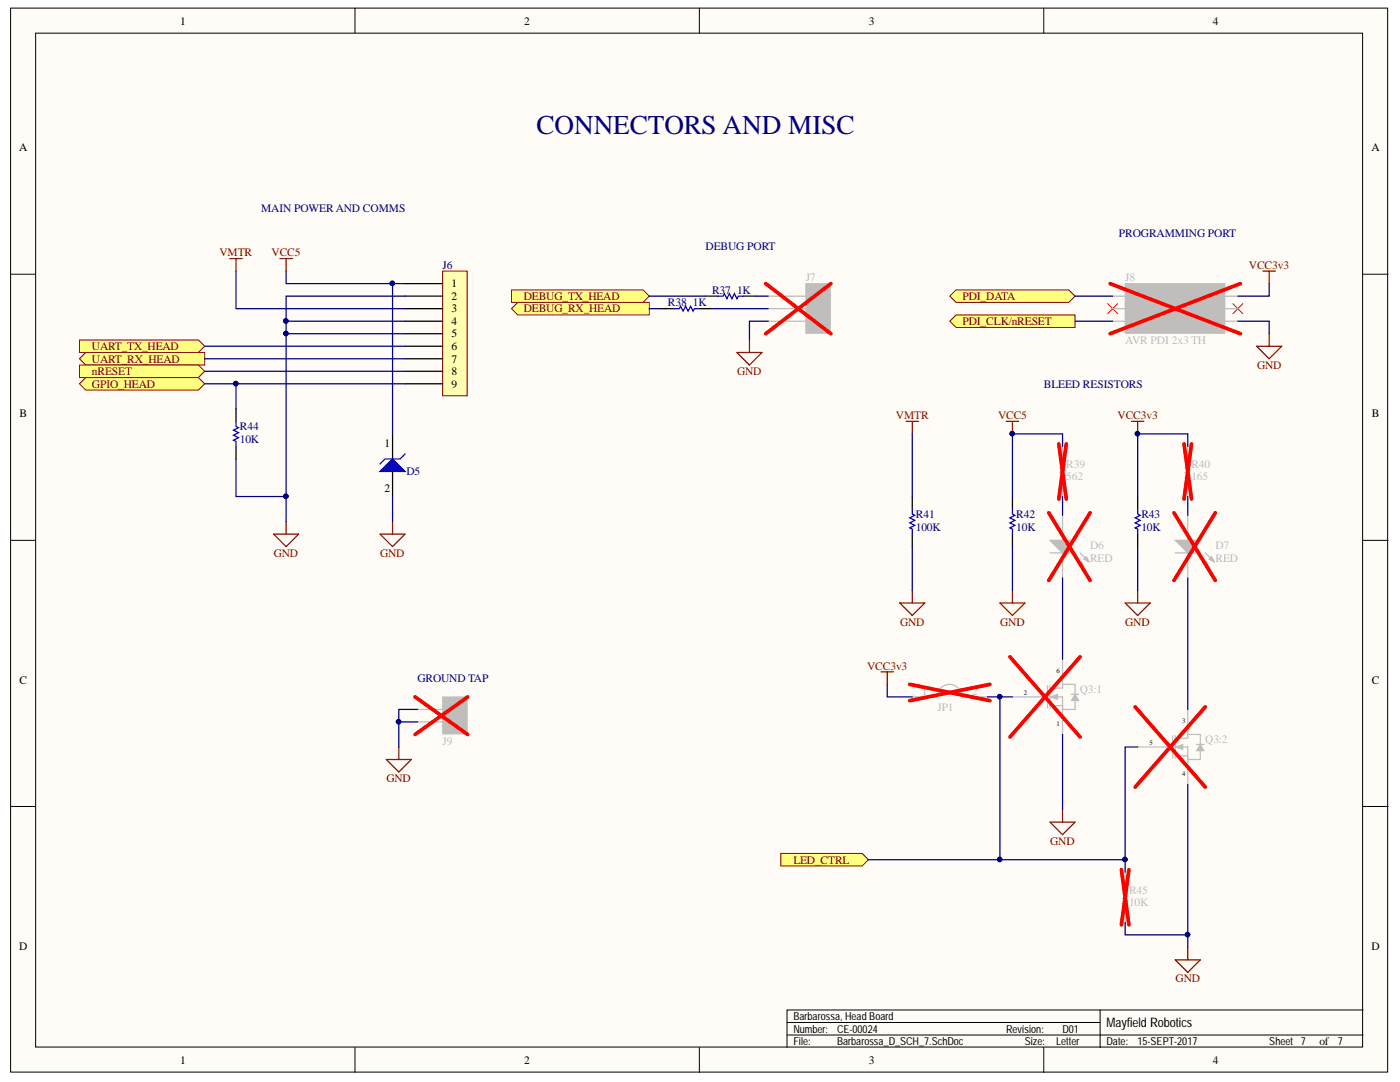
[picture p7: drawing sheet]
<svg xmlns="http://www.w3.org/2000/svg" width="279mm" height="216mm" viewBox="0 0 279 216" stroke-linecap="round" stroke-linejoin="round" font-family="sans-serif">
<g fill="#fffcf8" stroke="#000" stroke-width=".2">
<path d="M2.1 1.6h274.8v212.3h-274.8z"/>
<path d="M7.1 6.6h264.8v202.3h-264.8z"/>
</g>
<g fill="none" stroke="#000" stroke-width=".2">
<path d="M70.8 1.6v5M139.6 1.6v5M208.3 1.6v5M2.1 54.7h5M272 54.7h5M2.1 107.8h5M272 107.8h5M2.1 160.9h5M272 160.9h5M70.8 209v5M139.6 209v5M157.1 206.5h114.9"/>
<path d="M157.1 204h62.5M208.3 209v5M219.6 201.5v7.5M272 201.5h-114.9v7.5"/>
</g>
<g fill="#ffff80" stroke="#800000" stroke-width=".2">
<path d="M189.6 59.1l1.2-1.3h22.5l1.3 1.3-1.3 1.2h-22.5z" fill-rule="evenodd"/>
<path d="M189.6 64.1l1.2-1.3h23.8v2.5h-23.8z" fill-rule="evenodd"/>
</g>
<path d="M252 54.1h2.5M253.3 54.1v2.5M250.8 69.1h5l-2.5 2.5zM253.3 66.6v2.5" fill="none" stroke="#800000" stroke-width=".25"/>
<path d="M160.8 56.6h4.9v9.9h-4.9z" fill="#bfbebc" stroke="#bfbebc" stroke-width=".2"/>
<path d="M153.3 59.1h7.5M153.3 61.6h7.5M153.3 64.1h7.5" fill="none" stroke="#bfbebc" stroke-width=".25"/>
<path d="M152.8 56.6l13 10M165.8 56.6l-13 10" fill="none" stroke="#f00" stroke-width=".75"/>
<g fill="#ffff80" stroke="#800000" stroke-width=".2">
<path d="M102.1 61.6l1.2-1.3h26.3v2.5h-26.3z" fill-rule="evenodd"/>
<path d="M102.1 57.8h26.2l1.3 1.3-1.3 1.2h-26.2z" fill-rule="evenodd"/>
</g>
<path d="M147.1 70.3h5l-2.5 2.5zM149.6 67.8v2.5" fill="none" stroke="#800000" stroke-width=".25"/>
<g fill="#ffff80" stroke="#800000" stroke-width=".2">
<path d="M15.9 67.8h23.7l1.3 1.3-1.3 1.2h-23.7z" fill-rule="evenodd"/>
<path d="M15.9 71.6l1.2-1.3h23.8v2.5h-23.8z" fill-rule="evenodd"/>
</g>
<g fill="none" stroke="#800000" stroke-width=".25">
<path d="M45.9 51.6h2.5M47.1 51.6v2.5M55.8 51.6h2.5M57.1 51.6v2.5M180.8 84.1h2.5M182.1 84.1v2.5M200.8 84.1h2.5M202.1 84.1v2.5M225.8 84.1h2.5M227 84.1v2.5M54.6 106.6h5l-2.5 2.5zM57.1 104.1v2.5"/>
<path d="M182.1 117.8v2.5M202.1 117.8v2.5M227 117.8v2.5M179.6 120.3h5l-2.5 2.5zM199.6 120.3h5l-2.5 2.5zM224.5 120.3h5l-2.5 2.5z"/>
</g>
<g fill="#000080" stroke="#000080" stroke-width=".2">
<circle cx="202" cy="86.5" r=".45"/>
<circle cx="227" cy="86.5" r=".45"/>
</g>
<path d="M88.3 54.1h4.9v24.9h-4.9z" fill="#ffffb0" stroke="#800000" stroke-width=".2"/>
<path d="M80.8 56.6h7.5M80.8 59.1h7.5M80.8 61.6h7.5M80.8 64.1h7.5M80.8 66.6h7.5M80.8 69.1h7.5M80.8 71.6h7.5M80.8 74.1h7.5M80.8 76.6h7.5" fill="none" stroke="#000" stroke-width=".25"/>
<path d="M15.9 72.8h23.7l1.3 1.3-1.3 1.2h-23.7z" fill-rule="evenodd" fill="#ffff80" stroke="#800000" stroke-width=".2"/>
<path d="M202.1 139.1h7M209.1 136.8v4.5M209.6 139.1h2.5v7.5M209.6 137.3h2.5M209.6 136.8v1M209.6 138.6v1M212.1 131.6v5M214.6 136.6v2M209.6 140.8h2.5M209.6 140.3v1" fill="none" stroke="#bfbebc" stroke-width=".25"/>
<path d="M209.6 139.1l1.5-.5v1z" fill="#bfbebc"/>
<path d="M209.6 139.1l1.5-.5v1z" fill="none" stroke="#bfbebc" stroke-width=".2"/>
<path d="M214.6 136.6h-2.5v.7M214.6 139.8v1.8M212.1 140.8v.8" fill="none" stroke="#bfbebc" stroke-width=".25"/>
<path d="M214.6 138.6l.7 1.2h-1.5z" fill="#bfbebc"/>
<path d="M214.6 138.6l.7 1.2h-1.5z" fill="none" stroke="#bfbebc" stroke-width=".2"/>
<path d="M213.8 138.6h1.5M212.1 141.6h2.5M227 149.1h7M234 146.8v4.5M234.5 149.1h2.5v7.4M234.5 150.8h2.5M234.5 147.3h2.5M234.5 146.8v1M234.5 148.6v1M234.5 150.3v1M237 141.6v5M239.5 146.6v2" fill="none" stroke="#bfbebc" stroke-width=".25"/>
<path d="M201.6 131.1l14 16M215.6 131.1l-14 16" fill="none" stroke="#f00" stroke-width=".75"/>
<path d="M234.5 149.1l1.5-.5v1z" fill="#bfbebc"/>
<path d="M234.5 149.1l1.5-.5v1z" fill="none" stroke="#bfbebc" stroke-width=".2"/>
<path d="M237 150.8v.8M239.5 146.6h-2.5v.7M239.5 149.8v1.8" fill="none" stroke="#bfbebc" stroke-width=".25"/>
<path d="M239.5 148.6l.8 1.2h-1.5z" fill="#bfbebc"/>
<path d="M239.5 148.6l.8 1.2h-1.5z" fill="none" stroke="#bfbebc" stroke-width=".2"/>
<path d="M237 151.6h2.5M238.8 148.6h1.5" fill="none" stroke="#bfbebc" stroke-width=".25"/>
<path d="M226.5 141.1l14 15.9M240.5 141.1l-14 15.9" fill="none" stroke="#f00" stroke-width=".75"/>
<path d="M234.5 191.5h5l-2.5 2.5zM237 189v2.5" fill="none" stroke="#800000" stroke-width=".25"/>
<path d="M155.8 170.3h16.3l1.2 1.2-1.2 1.3h-16.3z" fill-rule="evenodd" fill="#ffff80" stroke="#800000" stroke-width=".2"/>
<path d="M175.8 134.1h2.5M177.1 134.1v2.5M209.6 164h5l-2.5 2.5zM212.1 161.5v2.5" fill="none" stroke="#800000" stroke-width=".25"/>
<path d="M192 139.1a2.45 2.45 0 0 0-2.5-2.5 2.45 2.45 0 0 0-2.4 2.5h-5M192.1 139.1h5" fill="none" stroke="#bfbebc" stroke-width=".25"/>
<path d="M181.6 136.6l16 3.2M197.6 136.6l-16 3.2" fill="none" stroke="#f00" stroke-width=".75"/>
<path d="M15.9 76.6l1.2-1.3h22.5l1.3 1.3-1.3 1.2h-22.5z" fill-rule="evenodd" fill="#ffff80" stroke="#800000" stroke-width=".2"/>
<path d="M75.8 106.6h5l-2.5 2.5zM78.3 104.1v2.5" fill="none" stroke="#800000" stroke-width=".25"/>
<path d="M78.3 86.6v5M78.3 94.1v5" fill="none" stroke="#000" stroke-width=".25"/>
<path d="M75.8 94.1l2.5-2.5 2.5 2.5z" fill="#00f"/>
<path d="M143.3 59.1h1l.3-.5 .5 1 .5-1 .5 1 .5-1 .5 1 .2-.5h1M134.6 61.6h1l.2-.5 .5 1 .5-1 .5 1 .5-1 .5 1 .3-.5h1M75.8 94.1l2.5-2.5 2.5 2.5zM80.8 90.6l-1 1h-3l-1 1M182.1 101.6v1l.5 .2-1 .5 1 .5-1 .5 1 .5-1 .5 .5 .3v1M202.1 101.6v1l.5 .2-1 .5 1 .5-1 .5 1 .5-1 .5 .5 .3v1M227 101.6v1l.5 .2-1 .5 1 .5-1 .5 1 .5-1 .5 .5 .3v1" fill="none" stroke="#00f" stroke-width=".25"/>
<path d="M221.1 60.6l2 2M223.1 60.6l-2 2M246 60.6l2 2M248 60.6l-2 2" fill="none" stroke="#f00" stroke-width=".2"/>
<path d="M140.8 59.1h2.5M148.3 59.1h2.5M132.1 61.6h2.5M139.6 61.6h2.5M182.1 99.1v2.5M202.1 99.1v2.5M227 99.1v2.5M182.1 106.6v2.5M202.1 106.6v2.5M227 106.6v2.5" fill="none" stroke="#000" stroke-width=".25"/>
<path d="M212.1 89.1v3.5l.5 .2-1 .5 1 .5-1 .5 1 .5-1 .5 .5 .3v3.5M237 89.1v3.5l.5 .2-1 .5 1 .5-1 .5 1 .5-1 .5 .5 .3v3.5M212.1 102.8v5M212.1 110.3v5" fill="none" stroke="#bfbebc" stroke-width=".25"/>
<path d="M211.3 88.6l1.5 11M212.8 88.6l-1.5 11M236.3 88.6l1.5 11M237.8 88.6l-1.5 11" fill="none" stroke="#f00" stroke-width=".75"/>
<path d="M209.6 107.8h5l-2.5 2.5z" fill="#bfbebc"/>
<path d="M209.6 107.8h5l-2.5 2.5zM214.6 111.3l1.7 1.8M215.6 110.3l1.7 1.8" fill="none" stroke="#bfbebc" stroke-width=".25"/>
<path d="M215.3 112.6l.5-.5 .5 1z" fill="#bfbebc"/>
<path d="M215.3 112.6l.5-.5 .5 1z" fill="none" stroke="#bfbebc" stroke-width=".25"/>
<path d="M216.3 111.6l.5-.5 .5 1z" fill="#bfbebc"/>
<path d="M209.6 110.3h5M216.3 111.6l.5-.5 .5 1zM237 102.8v5M237 110.3v5" fill="none" stroke="#bfbebc" stroke-width=".25"/>
<path d="M209.3 102.3l8.3 13.5M217.6 102.3l-8.3 13.5" fill="none" stroke="#f00" stroke-width=".75"/>
<path d="M234.5 107.8h5l-2.5 2.5z" fill="#bfbebc"/>
<path d="M234.5 107.8h5l-2.5 2.5zM239.5 111.3l1.8 1.8M240.5 110.3l1.8 1.8" fill="none" stroke="#bfbebc" stroke-width=".25"/>
<path d="M240.3 112.6l.5-.5 .5 1z" fill="#bfbebc"/>
<path d="M240.3 112.6l.5-.5 .5 1z" fill="none" stroke="#bfbebc" stroke-width=".25"/>
<path d="M241.3 111.6l.5-.5 .5 1z" fill="#bfbebc"/>
<path d="M222.1 59.1h2.4M244.5 59.1h2.5M222.1 61.6h2.4M222.1 64.1h2.4M244.5 61.6h2.5M244.5 64.1h2.5M234.5 110.3h5M241.3 111.6l.5-.5 .5 1zM83.3 141.6h5M83.3 144.1h5M224.5 174v3.5l.5 .3-1 .5 1 .5-1 .5 1 .5-1 .5 .5 .2v3.5" fill="none" stroke="#bfbebc" stroke-width=".25"/>
<path d="M221.6 56.6l25.9 10M247.5 56.6l-25.9 10M234.3 102.3l8.2 13.5M242.5 102.3l-8.2 13.5M82.8 139.1l10.5 7.5M93.3 139.1l-10.5 7.5M223.8 173.5l1.5 11M225.3 173.5l-1.5 11" fill="none" stroke="#f00" stroke-width=".75"/>
<g fill="#bfbebc" stroke="#bfbebc" stroke-width=".2">
<path d="M224.5 56.6h19.9v9.9h-19.9z"/>
<path d="M88.3 139.1h4.9v7.4h-4.9z"/>
</g>
<path d="M47.1 81.6v2.5M47.1 89.1v2.5" fill="none" stroke="#000" stroke-width=".25"/>
<path d="M47.1 84.1v1l.5 .2-1 .5 1 .5-1 .5 1 .5-1 .5 .5 .3v1" fill="none" stroke="#00f" stroke-width=".25"/>
<g fill="none" stroke="#000080" stroke-width=".25">
<path d="M47.1 54.1v7.5h33.7M57.1 54.1v2.5h23.7M78.3 56.6v30M80.8 59.1h-23.7v45M129.6 59.1h11.2M150.8 59.1h2.5M214.6 59.1h7.5M253.3 56.6v2.5h-6.3M40.9 76.6h39.9M40.9 71.6h39.9M40.9 69.1h39.9M40.9 74.1h39.9"/>
<path d="M47.1 76.6v5M57.1 64.1h23.7M57.1 66.6h23.7M129.6 61.6h2.5M142.1 61.6h11.2M153.3 64.1h-3.7v3.7M214.6 64.1h7.5M247 64.1h6.3v2.5M47.1 91.6v7.5h10M78.3 99.1v5M182.1 86.6v12.5M212.1 89.1v-2.5h-10v12.5"/>
<path d="M212.1 99.1v3.7M237 89.1v-2.5h-10v12.5M237 99.1v3.7M182.1 109.1v8.7M202.1 109.1v8.7M212.1 115.3v16.3M227 109.1v8.7M237 115.3v26.3M177.1 136.6v2.5h5M197.1 139.1h2.5v32.4h24.9v-22.4h2.5M199.6 139.1h2.5M79.6 144.1h3.7"/>
<path d="M83.3 141.6h-3.7v7.5M212.1 146.6v14.9M237 156.5v32.5M173.3 171.5h26.3M224.5 171.5v2.5M224.5 184v2.5h12.5"/>
</g>
<g fill="#000080" stroke="#000080" stroke-width=".2">
<circle cx="227" cy="86.5" r=".45"/>
<circle cx="202" cy="86.5" r=".45"/>
<circle cx="78.3" cy="56.5" r=".45"/>
<circle cx="57" cy="64" r=".45"/>
<circle cx="57" cy="66.5" r=".45"/>
<circle cx="57" cy="99" r=".45"/>
<circle cx="237" cy="186.5" r=".45"/>
<circle cx="199.5" cy="139" r=".45"/>
<circle cx="199.5" cy="171.5" r=".45"/>
<circle cx="224.5" cy="171.5" r=".45"/>
<circle cx="47.1" cy="76.5" r=".45"/>
<circle cx="79.5" cy="144" r=".45"/>
</g>
<path d="M77.1 151.6h5l-2.5 2.5zM79.6 149.1v2.5" fill="none" stroke="#800000" stroke-width=".25"/>
<text font-size="5.4" fill="#000080" x="107.1" y="26.7">CONNECTORS AND MISC</text>
<text font-size="2.6" x="220.8" y="205">Mayfield Robotics</text>
<g font-size="2.3">
<text x="35.9" y="4.9">1</text>
<text x="104.6" y="4.9">2</text>
<text x="173.4" y="4.9">3</text>
<text x="242.1" y="4.9">4</text>
<text x="3.8" y="30.2">A</text>
<text x="273.7" y="30.2">A</text>
<text x="90.1" y="57.3">1</text>
<text x="90.1" y="59.9">2</text>
<text x="90.1" y="62.3">3</text>
<text x="90.1" y="64.9">4</text>
<text x="90.1" y="67.3">5</text>
<text x="90.1" y="69.8">6</text>
<text x="90.1" y="72.4">7</text>
<text x="90.1" y="74.8">8</text>
<text x="90.1" y="77.4">9</text>
<text x="3.9" y="83.3">B</text>
<text x="273.8" y="83.3">B</text>
<text x="76.7" y="89.1">1</text>
<text x="76.7" y="98.1">2</text>
<text x="3.9" y="136.4">C</text>
<text x="273.8" y="136.4">C</text>
<text x="3.8" y="189.5">D</text>
<text x="273.7" y="189.5">D</text>
<text x="263.3" y="208.5">of</text>
<text x="35.9" y="212.2">1</text>
<text x="104.6" y="212.2">2</text>
<text x="173.4" y="212.2">3</text>
<text x="242.1" y="212.2">4</text>
</g>
<g font-size="2.3" fill="#000080">
<text x="52.1" y="42.4">MAIN POWER AND COMMS</text>
<text x="223.3" y="47.4">PROGRAMMING PORT</text>
<text x="88.3" y="53.6">J6</text>
<text x="140.8" y="49.9">DEBUG PORT</text>
<text x="142.1" y="58.6">R37</text>
<text x="147.1" y="58.6">1K</text>
<text x="133.3" y="61.1">R38</text>
<text x="138.3" y="61.1">1K</text>
<text x="208.3" y="77.4">BLEED RESISTORS</text>
<text x="47.9" y="88.4">10K</text>
<text x="47.9" y="85.8">R44</text>
<text x="81.1" y="94.9">D5</text>
<text x="182.8" y="105.9">100K</text>
<text x="182.8" y="103.3">R41</text>
<text x="202.8" y="105.9">10K</text>
<text x="202.8" y="103.3">R42</text>
<text x="227.8" y="105.9">10K</text>
<text x="227.8" y="103.3">R43</text>
<text x="83.3" y="136.1">GROUND TAP</text>
</g>
<g font-size="2.3" fill="#800000">
<text x="43.8" y="51.1">VMTR</text>
<text x="54.2" y="51.1">VCC5</text>
<text x="249.3" y="53.6">VCC3v3</text>
<text x="104.5" y="59.9">DEBUG_TX_HEAD</text>
<text x="192.1" y="59.9">PDI_DATA</text>
<text x="104.5" y="62.3">DEBUG_RX_HEAD</text>
<text x="192.1" y="64.9">PDI_CLK/nRESET</text>
<text x="18.4" y="69.8">UART_TX_HEAD</text>
<text x="18.4" y="72.4">UART_RX_HEAD</text>
<text x="18.4" y="74.8">nRESET</text>
<text x="18.4" y="77.4">GPIO_HEAD</text>
<text x="147.1" y="74.8">GND</text>
<text x="250.9" y="73.6">GND</text>
<text x="178.8" y="83.6">VMTR</text>
<text x="199.2" y="83.6">VCC5</text>
<text x="223" y="83.6">VCC3v3</text>
<text x="54.6" y="111.1">GND</text>
<text x="75.9" y="111.1">GND</text>
<text x="179.7" y="124.8">GND</text>
<text x="199.6" y="124.8">GND</text>
<text x="224.6" y="124.8">GND</text>
<text x="173.1" y="133.6">VCC3v3</text>
<text x="77.1" y="156.1">GND</text>
<text x="158.3" y="172.3">LED_CTRL</text>
<text x="209.6" y="168.5">GND</text>
<text x="234.6" y="196">GND</text>
</g>
<g font-size="2.3" fill="#bfbebc">
<text x="160.8" y="56.1">J7</text>
<text x="162.6" y="59.9">1</text>
<text x="224.6" y="56.1">J8</text>
<text x="226.3" y="59.9">DATA</text>
<text x="238.2" y="59.9">VCC</text>
<text x="162.6" y="64.9">3</text>
<text x="226.3" y="64.9">CLK</text>
<text x="237.9" y="64.9">GND</text>
<text x="224.6" y="68.6">AVR PDI 2x3 TH</text>
<text x="212.8" y="95.8">562</text>
<text x="212.8" y="93.4">R39</text>
<text x="237.8" y="95.8">165</text>
<text x="237.8" y="93.4">R40</text>
<text x="217.5" y="109.6">D6</text>
<text x="217.5" y="112">RED</text>
<text x="242.6" y="109.6">D7</text>
<text x="242.6" y="112">RED</text>
<text x="90.1" y="142.3">1</text>
<text x="184" y="138.6">1</text>
<text x="187.1" y="141.8">JP1</text>
<text x="194" y="138.6">2</text>
<text x="215.5" y="138.3">Q3:1</text>
<text x="88.3" y="148.6">J9</text>
<text x="90.1" y="144.9">2</text>
<text x="240.5" y="148.3">Q3:2</text>
<text x="225.3" y="178.3">R45</text>
<text x="225.3" y="180.8">10K</text>
</g>
<g font-size="2.2">
<text x="158.3" y="203.5">Barbarossa, Head Board</text>
<text x="158.3" y="206.1">Number:</text>
<text x="158.3" y="208.5">File:</text>
<text x="167" y="206.1">CE-00024</text>
<text x="167" y="208.5">Barbarossa_D_SCH_7.SchDoc</text>
<text x="200.8" y="206.1">Revision:</text>
<text x="204.5" y="208.5">Size:</text>
<text x="210.8" y="208.5">Letter</text>
<text x="212" y="206.1">D01</text>
<text x="220.8" y="208.5">Date:</text>
<text x="227" y="208.5">15-SEPT-2017</text>
<text x="253.3" y="208.5">Sheet 7</text>
<text x="267" y="208.5">7</text>
</g>
<g font-size="1.4">
<text x="210.9" y="134.3">6</text>
<text x="204.3" y="138.8">2</text>
<text x="210.9" y="144.8">1</text>
<text x="229.4" y="148.7">5</text>
<text x="235.9" y="144.3">3</text>
<text x="235.9" y="154.7">4</text>
</g>
</svg>
